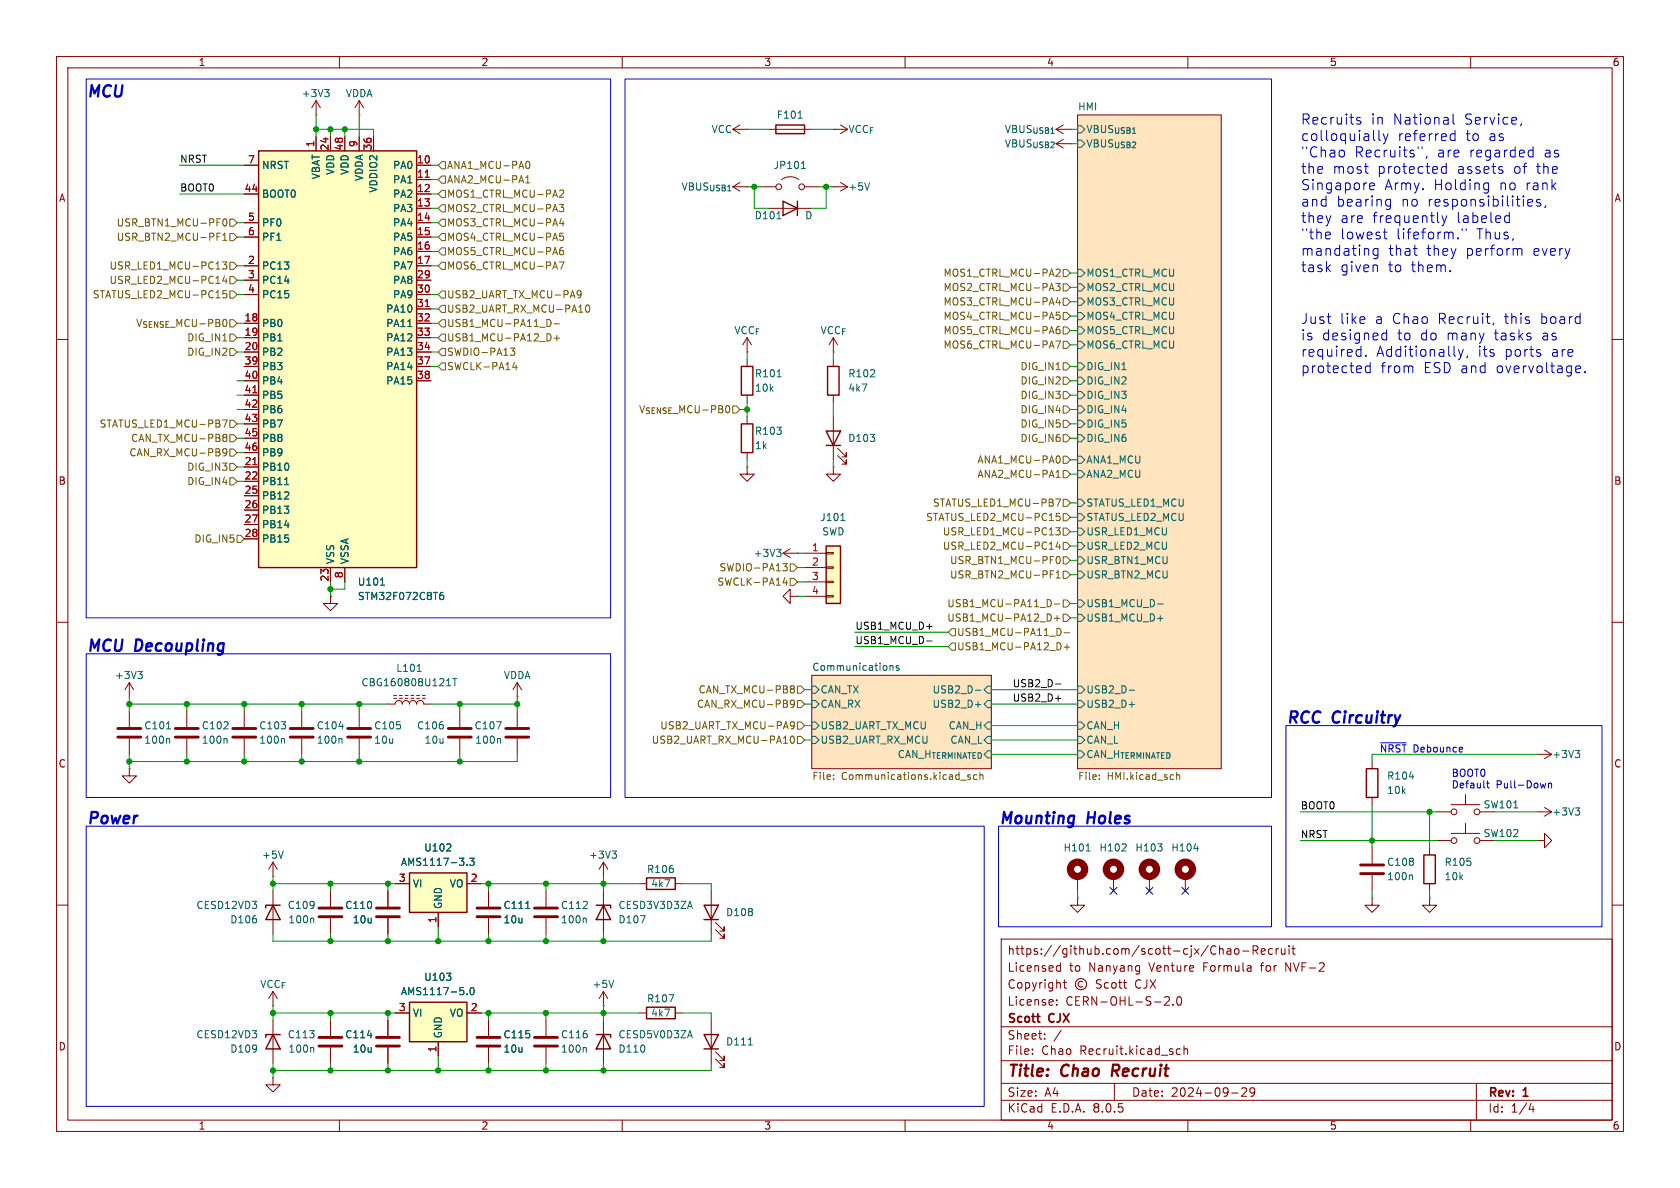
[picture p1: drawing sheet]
<svg xmlns="http://www.w3.org/2000/svg" width="297mm" height="210mm" viewBox="0 0 297 210" stroke-linecap="round" stroke-linejoin="round" font-family="sans-serif">
<g fill="none" stroke="#840000" stroke-width=".18">
<path d="M10 10h277v190h-277zM12 12h273v186h-273zM60 10v2M110 10v2M160 10v2M210 10v2M260 10v2M190.5 20.3h25.4v115.6h-25.4zM10 60h2M285 60h2M10 110h2M143.5 119.4h31.8v16.5h-31.8z"/>
<path d="M285 110h2M22.9 125.7v2.8M22.9 130.6v2.8M10 160h2M285 160h2M48.3 177.8h.1M48.3 175.3l-.8 1.2M48.3 175.3v2.5M48.3 175.3l.7 1.2M177 166h108v32h-108zM186.8 177.6v.1M186.8 176.8v.1"/>
<path d="M186.9 171.6h.6M186.9 170.8h.6M187.5 170.2v1.5M188 173.7h.5M188.2 173.2v1.3l.3 .2M191.4 173.6a.52 .52 0 0 0-.8 .4 .52 .52 0 0 0 .8 .4M194.7 173.3l-.6-.1-.3 .3 .2 .3 .6 .3v.5l-.2 .1-.6-.1M196 173.8l-.5-.1-.3 .3v.4l.2 .2h.6M196.6 173.8l.2-.1 .4 .1 .1 .6-.1 .2-.4 .1-.2-.1zM197.7 173.7h.6M198 173.2v1.3l.3 .2M198.6 173.7h.6"/>
<path d="M198.8 173.2v1.3l.4 .2M205.9 176.3l.6-.1 .2 .1v.3l-.9 1.1h.9M207.4 177.6v.1M208.2 176.3l.2-.1a.81 .81 0 0 1 .6 .6 .81 .81 0 0 1-.3 .8l-.2 .1a.81 .81 0 0 1-.3-1.4zM217 167.8h.5l.1 .9M217.6 168.1h-.5a.29 .29 0 0 0-.2 .3 .29 .29 0 0 0 .2 .3l.5-.1M218.3 167.8l.2-.1 .5 .1v.6l-.1 .2-.4 .1-.2-.1zM219.7 168.1h1.1M221.5 168l.7-.1 .2-.2-.1-.4-.2-.1h-.6v1.5M221.9 168l.5 .7M223 168.2l.7-.1-.1-.3-.4-.1-.2 .2v.7h.6M225 167.8l-.5-.1-.3 .3v.4l.2 .2h.6"/>
<path d="M225.6 167.7v1M226 167.7l-.3 .1-.1 .2M226.5 167.7l.1 .9 .4 .1 .2-.1M227.2 167.7v1M227.9 167.2v.1M227.9 167.7v1M228.4 167.7h.6M228.6 167.2v1.3l.4 .2M60 198v2M110 198v2M160 198v2M177 194.5h108"/>
<path d="M177 191.5h108M177 187.5h108M177 181.5h108M182.5 186.3v.1M182.5 185.5v.1M184.7 183.6v.1M184.7 182.8v.1M187.6 182.1l-1.3 2M197 191.5v3M208 186.3l.2 .1 .5-.1M208.7 185.5l-.5-.1-.2 .1M209.3 185.5l.2-.1 .4 .1 .1 .9"/>
<path d="M209.3 184.9v1.5M210 198v2M217.7 193.2h1.2M219.5 192.4l.6-.1 .2 .1 .1 .3-.9 1.1h.9M221.8 192.9l-.3 .3h-.3l-.2-.3 .1-.5 .4-.1 .2 .1a.99 .99 0 0 1-.3 1.4h-.3M260 198v2M261 191.5v6.5M270.7 195l-.4 1.1h.9M271 195.6v1"/>
<circle cx="191.1" cy="174" r="1"/>
</g>
<path d="M196.8 188.2l-.3 2" fill="none" stroke="#840000" stroke-width=".4"/>
<g fill="#ffe5bf" stroke="#ffe5bf" stroke-width=".18">
<path d="M143.5 119.4h31.8v16.5h-31.8z"/>
<path d="M190.5 20.3h25.4v115.6h-25.4z"/>
</g>
<g fill="none" stroke="#006464" stroke-width=".18">
<path d="M190.5 24.8h.6l.7 .6-.7 .6h-.6zM190.5 22.2h.6l.7 .7-.7 .6h-.6zM190.5 57.8h.6l.7 .6-.7 .7h-.6zM190.5 52.7h.6l.7 .6-.7 .7h-.6zM190.5 55.2h.6l.7 .7-.7 .6h-.6zM190.5 47.6h.6l.7 .7-.7 .6h-.6zM190.5 50.2h.6l.7 .6-.7 .6h-.6zM190.5 69.2h.6l.7 .7-.7 .6h-.6zM190.5 74.3h.6l.7 .6-.7 .7h-.6zM190.5 66.7h.6l.7 .6-.7 .6h-.6zM190.5 64.1h.6l.7 .7-.7 .6h-.6zM190.5 71.8h.6l.7 .6-.7 .6h-.6z"/>
<path d="M190.5 60.3h.6l.7 .7-.7 .6h-.6zM190.5 76.8h.6l.7 .7-.7 .6h-.6zM190.5 95.9h.6l.7 .6-.7 .7h-.6zM190.5 93.3h.6l.7 .7-.7 .6h-.6zM190.5 88.3h.6l.7 .6-.7 .6h-.6zM190.5 90.8h.6l.7 .6-.7 .7h-.6zM190.5 80.6h.6l.7 .7-.7 .6h-.6zM190.5 83.2h.6l.7 .6-.7 .7h-.6zM190.5 98.4h.6l.7 .7-.7 .6h-.6zM157.3 117.7v.8M157.3 117.8l.2-.1h.3l.1 .8M158.9 117.7h-.3l-.2 .1 .1 .2 .4 .1v.3h-.5"/>
<path d="M190.5 101h.6l.7 .6-.7 .6h-.6zM190.5 106h.6l.7 .7-.7 .6h-.6zM190.5 108.6h.6l.7 .6-.7 .7h-.6zM204.6 106.8h1M204.6 109.3h1M29.4 128.8h.8M29.8 130.5l.2 .2v.7M143.5 121.3h.6l.7 .6-.7 .7h-.6zM143.5 123.8h.6l.7 .7-.7 .6h-.6zM143.5 127.6h.6l.7 .7-.7 .6h-.6zM143.5 130.2h.6l.7 .6-.7 .6h-.6zM172.4 122h1"/>
<path d="M172.4 124.6h1M174.6 127.6h.7v1.3h-.7l-.6-.6zM174.6 130.2h.7v1.2h-.7l-.6-.6zM174.6 121.3h.7v1.3h-.7l-.6-.7zM174.6 123.8h.7v1.3h-.7l-.6-.6zM190.5 123.8h.6l.7 .7-.7 .6h-.6zM190.5 121.3h.6l.7 .6-.7 .7h-.6zM190.5 127.6h.6l.7 .7-.7 .6h-.6zM190.5 130.2h.6l.7 .6-.7 .6h-.6zM190.5 132.7h.6l.7 .7-.7 .6h-.6zM199.6 122h1M199.6 124.6h1"/>
</g>
<path d="M147.4 137.7v.1M147.4 137v.1M169.9 137.9h.9M171.6 137h-.4l-.1 .1v.2l.5 .1v.3h-.5M172.7 137h-.4l-.2 .2 .1 .5h.5M173.2 137.1l.2-.1h.3l.1 .8M173.2 136.5v1.3M194.3 137.7v.1M194.3 137v.1M208 137.1l.2-.1h.3l.1 .8M208 136.5v1.3" fill="none" stroke="#725600" stroke-width=".18"/>
<path d="M20.8 130.3h4.1M20.8 128.8h4.1" fill="none" stroke="#840000" stroke-width=".51"/>
<path d="M45.7 26.7h28v73.6h-28z" fill="#ffffc2"/>
<path d="M45.7 26.7h28v73.6h-28zM114.3 155.2h5.1v2h-5.1zM48.3 160l1.2 2.6h-2.5zM49.5 160h-2.5v.5M48.3 182.9l1.2 2.5h-2.5zM49.5 182.9h-2.5v.5" fill="none" stroke="#840000" stroke-width=".25"/>
<g fill="none" stroke="#840000" stroke-width=".18">
<path d="M63.5 17.8v2.5M63.5 17.8l-.8 1.3M63.5 17.8l.8 1.3M43.2 29.2h2.5M43.2 34.3h2.5M43.2 39.4h2.5M55.9 24.1v2.6M58.4 24.1v2.6M61 24.1v2.6M63.5 20.3h.1M63.5 24.1v2.6M66 24.1v2.6"/>
<path d="M73.7 29.2h2.5M73.7 31.8h2.5M73.7 34.3h2.5M73.7 36.8h2.5M73.7 39.4h2.5M43.2 41.9h2.5M43.2 47h2.5M43.2 57.2h2.5M43.2 59.7h2.5M43.2 49.5h2.5M43.2 52.1h2.5M73.7 41.9h2.5"/>
<path d="M73.7 44.5h2.5M73.7 47h2.5M73.7 57.2h2.5M73.7 59.7h2.5M73.7 49.5h2.5M73.7 52.1h2.5M73.7 54.6h2.5M43.2 62.2h2.5M43.2 64.8h2.5M43.2 67.3h2.5M43.2 69.9h2.5M43.2 72.4h2.5"/>
<path d="M43.2 74.9h2.5M43.2 77.5h2.5M73.7 62.2h2.5M73.7 64.8h2.5M73.7 67.3h2.5M43.2 82.6h2.5M43.2 85.1h2.5M43.2 87.6h2.5M43.2 90.2h2.5M43.2 92.7h2.5M43.2 95.3h2.5M43.2 80h2.5"/>
<path d="M147.3 82.6v1.2h1.3l-1.3 1.3-1.3-1.3h1.3M147.3 82.6h.1M58.4 100.3v2.6M61 100.3v2.6M22.9 135.9v1.3h-1.3l1.3 1.2 1.2-1.2h-1.2M22.9 135.9h.1M22.9 120.7l-.8 1.2M22.9 120.7v2.5M22.9 120.7l.7 1.2M43.2 125.7v2.8M43.2 130.6v2.8M63.5 125.7v2.8"/>
<path d="M63.5 130.6v2.8M68.6 124.5h1.2a.64 .64 0 0 1 .7-.7 .64 .64 0 0 1 .6 .7 .64 .64 0 0 1 .7-.7 .64 .64 0 0 1 .6 .7 .64 .64 0 0 1 .6-.7 .64 .64 0 0 1 .7 .7 .64 .64 0 0 1 .6-.7 .64 .64 0 0 1 .6 .7h1.3M69.6 123.4h.5M69.6 122.9h.5M70.6 123.4h.5M70.6 122.9h.5M71.6 123.4h.5M71.6 122.9h.5M72.6 123.4h.6M72.6 122.9h.6M73.7 123.4h.5M73.7 122.9h.5"/>
<path d="M74.7 123.4h.5M74.7 122.9h.5M81.3 125.7v2.8M81.3 130.6v2.8M91.4 123.2h.1M91.4 120.7l-.7 1.2M91.4 120.7v2.5M91.4 125.7v2.8M91.4 130.6v2.8M91.4 120.7l.8 1.2M48.3 154.9h.1M48.3 152.4l-.8 1.3"/>
<path d="M48.3 152.4v2.5M48.3 157.5v7.6M48.3 152.4l.7 1.3M58.4 157.5v2.8M68.6 157.5v2.8M113 156.2h1.3M119.4 156.2h1.2M196.8 154.9v2.6M271.8 143.5h2.5M273 142.7l1.3 .8M274.3 143.5l-1.3 .8M58.4 162.3v2.8"/>
<path d="M68.6 162.3v2.8M48.3 180.3v7.7"/>
</g>
<path d="M75.2 31.3h.7M75.2 54.2h.7M44.7 69.4h.7M44.7 82.1h.7" fill="none" stroke="#a90000" stroke-width=".18"/>
<g fill="none" stroke="#006464" stroke-width=".18">
<path d="M72.1 57.7h.7M50.3 85.7h.7M24.4 118.7h.8l-.5 .5M24.9 119.2l.3 .2v.3l-.3 .3M67.3 103.4h.7M73.8 118.7h.7M77.7 105.4l.3-.2 .3 .1 .1 .1v.3l-.2 .3-.4-.1-.1-.2M78.3 104.7l-.3 .1-.3 .5M80 120h.8M80.4 120v1.2M50.1 130.5l.2 .2v.7M79 121.2h.7"/>
<path d="M87.8 127.6h.8l-.5 1.2M88.3 130.5l.2 .2v.7M50.1 150.4l-.4 1.3M198.3 150.4h.8M199 149.3v.4M278.5 142.8h.8l-.5 .5M279 143.3l.3 .2v.3l-.3 .3M55.3 162.3l.2 .2v.6"/>
</g>
<circle cx="196.8" cy="153.7" r="1.27" fill="none" stroke="#840000" stroke-width="1.3"/>
<path d="M41.1 130.3h4.1M41.1 128.8h4.1M61.5 130.3h4M61.5 128.8h4M79.2 130.3h4.1M79.2 128.8h4.1M89.4 130.3h4.1M89.4 128.8h4.1M56.4 162.1h4.1M56.4 160.5h4.1M66.5 162.1h4.1M66.5 160.5h4.1" fill="none" stroke="#840000" stroke-width=".51"/>
<path d="M72.4 177.2h10.1v7h-10.1z" fill="#ffffc2"/>
<path d="M72.4 177.2h10.1v7h-10.1z" fill="none" stroke="#840000" stroke-width=".25"/>
<path d="M69.8 179.1h2.6M82.5 179.1h2.6M58.4 180.3v2.8M58.4 185.2v2.8M77.5 184.2v2.5" fill="none" stroke="#840000" stroke-width=".18"/>
<path d="M78.9 172h.8l-.4 .5M79.6 172.6v.6M82.5 175.7v.1M83.3 174.6h.1a.68 .68 0 0 1 .4 .6 .68 .68 0 0 1-.4 .6 .84 .84 0 0 1-.1-1.2zM55.3 185.2l.2 .1v.7" fill="none" stroke="#006464" stroke-width=".18"/>
<path d="M56.4 184.9h4.1M56.4 183.4h4.1" fill="none" stroke="#840000" stroke-width=".51"/>
<path d="M72.4 154.3h10.1v7h-10.1z" fill="#ffffc2"/>
<path d="M72.4 154.3h10.1v7h-10.1z" fill="none" stroke="#840000" stroke-width=".25"/>
<g fill="none" stroke="#840000" stroke-width=".18">
<path d="M55.9 17.8l-.8 1.3M55.9 17.8v2.5M55.9 17.8l.7 1.3M55.9 20.3h.1M132.1 82.6v1.2h1.2l-1.2 1.3-1.3-1.3h1.3M132.1 82.6h.1M69.8 156.2h2.6M82.5 156.2h2.6M77.5 161.3v2.5M48.3 190.5v1.3h-1.3l1.3 1.2 1.2-1.2h-1.2M48.3 190.5h.1M68.6 180.3v2.8"/>
<path d="M68.6 185.2v2.8"/>
</g>
<path d="M57.4 15.8h.8l-.4 .5M57.9 16.3l.3 .2v.3l-.3 .3M78.9 150.4h.8M79.6 149.3v.4M82.5 152.9v.1M83 151.7h.8l-.4 .5 .4 .1v.6l-.2 .1-.6-.1M65 183h.7" fill="none" stroke="#006464" stroke-width=".18"/>
<path d="M66.5 184.9h4.1M66.5 183.4h4.1" fill="none" stroke="#840000" stroke-width=".51"/>
<path d="M146 96.5h2.6v10.2h-2.6z" fill="#ffffc2"/>
<g fill="none" stroke="#840000" stroke-width=".18">
<path d="M43.2 29.2h2.5M43.2 34.3h2.5M43.2 39.4h2.5M55.9 24.1v2.6M58.4 24.1v2.6M61 24.1v2.6M63.5 24.1v2.6M66 24.1v2.6M73.7 36.8h2.5M73.7 29.2h2.5M73.7 31.8h2.5M73.7 34.3h2.5"/>
<path d="M73.7 39.4h2.5M129.5 22.9l1.3 .7M129.5 22.9h2.6M130.8 22.1l-1.3 .8M132.1 22.9h.1M134.6 33h2.6M135.9 36.8h7.6M135.9 22.9h7.6M138.2 31.8a2.54 2.54 0 0 1 3 0M142.2 33h2.6M147.3 33h.1M147.3 22.9h.1"/>
<path d="M147.3 33h2.6M147.3 22.9h2.6M148.6 32.3l1.3 .7M148.6 22.1l1.3 .8M149.9 33l-1.3 .8M149.9 22.9l-1.3 .7M43.2 41.9h2.5M43.2 47h2.5M43.2 57.2h2.5M43.2 59.7h2.5M43.2 49.5h2.5M43.2 52.1h2.5"/>
<path d="M73.7 41.9h2.5M73.7 44.5h2.5M73.7 47h2.5M73.7 57.2h2.5M73.7 59.7h2.5M73.7 49.5h2.5M73.7 52.1h2.5M73.7 54.6h2.5M132.1 59.7l.7 1.3M132.1 59.7v2.5M132.1 59.7l-.8 1.3M147.3 59.7v2.5"/>
<path d="M147.3 59.7l.8 1.3M147.3 59.7l-.7 1.3M43.2 62.2h2.5M43.2 64.8h2.5M43.2 67.3h2.5M43.2 69.9h2.5M43.2 72.4h2.5M43.2 74.9h2.5M43.2 77.5h2.5M73.7 62.2h2.5M73.7 64.8h2.5M73.7 67.3h2.5"/>
<path d="M132.1 62.2h.1M132.1 63.5v1.3M132.1 69.9v1.2M132.1 73.7v1.2M147.3 62.2h.1M147.3 63.5v1.3M147.3 69.9v1.2M147.3 73.7v7.6M148.1 79.2l1.5 1.6v-.8v.8h-.8M43.2 82.6h2.5M43.2 85.1h2.5M43.2 87.6h2.5"/>
<path d="M43.2 90.2h2.5M43.2 92.7h2.5M43.2 95.3h2.5M43.2 80h2.5M132.1 80v1.3M138.4 97.8h2.6M138.4 97.8l1.3 .8M139.7 97l-1.3 .8M141 97.8h.1M142.2 97.8h3.8M146 97.7h1.3v.2h-1.3zM148.1 80.5l1.5 1.5v-.7v.7h-.8"/>
<path d="M58.4 105.4v1.3h1.3l-1.3 1.3-1.3-1.3h1.3M58.4 105.4h.1M58.4 100.3v2.6M61 100.3v2.6M139.7 105.4v-1.3l-1.3 1.3 1.3 1.3v-1.3h1.3M141 105.4h.1M142.2 100.3h3.8M142.2 102.9h3.8M142.2 105.4h3.8M146 105.3h1.3v.2h-1.3zM146 102.7h1.3v.3h-1.3zM146 100.2h1.3v.3h-1.3z"/>
<path d="M33 125.7v2.8M33 130.6v2.8M53.3 125.7v2.8M53.3 130.6v2.8M242.6 134.6v1.3M271.8 133.4h2.5M273 132.6l1.3 .8M274.3 133.4l-1.3 .7M68.6 157.5v2.8M69.8 156.2h2.6M82.5 156.2h2.6M86.4 157.5v2.8"/>
<path d="M96.5 157.5v2.8M106.7 152.4v2.5M106.7 157.5v7.6M106.7 152.4l-.8 1.3M106.7 152.4l.7 1.3M125.7 157.5v7.6M190.5 158.8v1.2h1.3l-1.3 1.3-1.3-1.3h1.3M190.5 158.8h.1M190.5 154.9v2.6M203.2 154.9v2.6M209.5 154.9v2.6M242.6 158.8v1.2h1.2l-1.2 1.3-1.3-1.3h1.3"/>
<path d="M242.6 158.8h.1M242.6 141v1.2M242.6 149.9v2.8M242.6 154.7v2.8M252.7 158.8v1.2h1.3l-1.3 1.3-1.2-1.3h1.2M252.7 158.8h.1M252.7 149.9v1.2M252.7 156.2v1.3M254 148.6h2.5M254 143.5h2.5M256.5 147.3h5.1M256.5 142.2h5.1"/>
<path d="M259.1 140.5v1.7M259.1 145.5v1.8M261.6 148.6h2.6M261.6 143.5h2.6M271.8 148.6h1.2v-1.3l1.3 1.3-1.3 1.3v-1.3M271.8 148.6h.1M68.6 162.3v2.8M69.8 179.1h2.6M77.5 161.3v2.5M82.5 179.1h2.6M86.4 162.3v2.8M96.5 162.3v2.8"/>
<path d="M106.7 177.8h.1M106.7 175.3v2.5M106.7 175.3l-.8 1.2M106.7 175.3l.7 1.2M113 179.1h1.3M119.4 179.1h1.2M126.5 164.3l1.5 1.6v-.8v.8h-.7M126.5 163.1l1.5 1.5v-.8v.8h-.7M68.6 180.3v2.8M68.6 185.2v2.8M77.5 184.2v2.5M86.4 180.3v2.8"/>
<path d="M86.4 185.2v2.8M96.5 180.3v2.8M96.5 185.2v2.8M106.7 180.3v7.7M125.7 180.3v7.7M126.5 187.2l1.5 1.5v-.7v.7h-.7M126.5 185.9l1.5 1.6v-.8v.8h-.7"/>
<circle cx="137.7" cy="33" r=".51"/>
<circle cx="141.7" cy="33" r=".51"/>
<circle cx="257" cy="143.5" r=".51"/>
<circle cx="257" cy="148.6" r=".51"/>
<circle cx="261.1" cy="143.5" r=".51"/>
<circle cx="261.1" cy="148.6" r=".51"/>
</g>
<g fill="none" stroke="#840000" stroke-width=".25">
<path d="M137.2 22.1h5v1.5h-5zM138.4 35.6l2.6 1.2-2.6 1.3zM141 35.6v2.5M131.1 64.8h2v5.1h-2zM131.1 74.9h2v5.1h-2zM146 76.2h2.6l-1.3 2.5zM146 78.7h2.6M146.3 64.8h2v5.1h-2zM146 96.5h2.6v10.2h-2.6zM241.6 135.9h2v5.1h-2zM251.7 151.1h2v5.1h-2zM105.4 160h2.5v.5"/>
<path d="M106.7 160l1.2 2.6h-2.5zM114.3 178.1h5.1v2h-5.1zM124.5 160h2.5l-1.3 2.6zM124.5 162.6h2.5M105.4 182.9h2.5v.5M106.7 182.9l1.2 2.5h-2.5zM124.5 182.9h2.5l-1.3 2.5zM124.5 185.4h2.5"/>
</g>
<g fill="none" stroke="#006464" stroke-width=".18">
<path d="M137.4 38.7h.7M141.1 20.9h.7M141.7 29.8h.7M141.9 28.7l.1-.2v1.3M153.7 32.3l-.4 1.3M72.1 57.7h.7M137.4 66.6h.7M50.3 85.7h.7M137.3 97.1h.8l-.4 .5M137.8 97.6l.3 .2v.3l-.3 .3M148.7 92h.7M67.3 103.4h.7"/>
<path d="M77.7 105.4l.3-.2 .3 .1 .1 .1v.3l-.2 .3-.4-.1-.1-.2M78.3 104.7l-.3 .1-.3 .5M40 130.5l.1 .2v.7M59.9 128.4h.8M60.3 130.5l.2 .2v.7M249.2 137.3h.7M278.5 132.7h.8l-.5 .4M279 133.1l.3 .3v.3l-.3 .2M78.9 150.4h.8M79.6 149.3v.4M82.5 152.9v.1M83 151.7h.8l-.4 .5 .4 .1v.6l-.2 .1-.6-.1"/>
<path d="M108.2 150.4h.8l-.4 .5M108.7 150.9l.3 .3v.3l-.3 .2M192 150.4h.7M204.7 149.2h.7l-.4 .5M205.4 149.8v.5M211.1 150h.7M249.5 154.7l.2 .2v.6M267.6 142.8h.7M78.9 172h.8l-.4 .5M79.6 172.6v.6M82.5 175.7v.1M83.3 174.6h.1a.68 .68 0 0 1 .4 .6 .68 .68 0 0 1-.4 .6 .84 .84 0 0 1-.1-1.2z"/>
<path d="M92.9 160.6h.8M103.5 162.3l.1 .2v.6M108.5 173.3l-.4 1.3M113.2 161.9h.8l-.5 1.2M118.3 175.8h.8l-.5 1.3M65 183h.7M103.5 185.2l.1 .1v.7M132.3 184.7h.7"/>
</g>
<g fill="none" stroke="#840000" stroke-width=".51">
<path d="M31 130.3h4.1M31 128.8h4.1M51.3 130.3h4.1M51.3 128.8h4.1M240.5 154.4h4.1M240.5 152.9h4.1M84.3 162.1h4.1M84.3 160.5h4.1M94.5 162.1h4.1M94.5 160.5h4.1M84.3 184.9h4.1M84.3 183.4h4.1"/>
<path d="M94.5 184.9h4.1M94.5 183.4h4.1"/>
</g>
<g fill="none" stroke="#840000" stroke-width="1.3">
<circle cx="190.5" cy="153.7" r="1.27"/>
<circle cx="203.2" cy="153.7" r="1.27"/>
<circle cx="209.5" cy="153.7" r="1.27"/>
</g>
<g fill="none" stroke="#725600" stroke-width=".18">
<path d="M39.5 38.8l.2-.1a.68 .68 0 0 1 .4 .6 .68 .68 0 0 1-.4 .6l-.2-.1-.1-.3zM40.6 38.7h.7l.6 .7-.6 .6h-.7zM77.5 29.2l.6-.6h.6v1.2h-.6zM77.5 39.4l.6-.7h.6v1.3h-.6zM77.5 36.8l.6-.6h.6v1.3h-.6zM78.1 31.1h.6v1.3h-.6l-.6-.6zM78.1 33.7h.6v1.2h-.6l-.6-.6zM92.9 32.3h.8M92.9 31.4l.4-.3v1.2M93 28.8l.2-.3a.68 .68 0 0 1 .5 .7 .68 .68 0 0 1-.5 .6l-.2-.3M98.9 36.1h.8l-.5 .5 .4 .1v.6l-.2 .1-.5-.1M99 33.7l.4-.1 .3 .4-.8 .9h.8"/>
<path d="M99.2 38.6l-.3 .9h.8M99.5 39.1v.8M38.4 41.2h.6M39.3 46.3h.8l-.4 .5 .3 .1v.5l-.1 .2-.6-.2M39.4 42.5h.7M39.4 41.6l.3-.4v1.3M39.7 48.8l-.3 .9h.8M40 49.3v.8M40 51.4h-.6v.6l.2-.1h.4l.1 .2-.1 .4-.1 .1-.5-.1M40.6 48.9h.7l.6 .6-.6 .7h-.7zM40.6 59.1h.7l.6 .6-.6 .6h-.7zM40.6 41.3h.7l.6 .6-.6 .6h-.7z"/>
<path d="M40.6 46.4h.7l.6 .6-.6 .6h-.7zM40.6 51.4h.7l.6 .7-.6 .6h-.7zM77.5 47l.6-.6h.6v1.2h-.6zM77.5 44.5l.6-.7h.6v1.3h-.6zM77.5 59.7l.6-.6h.6v1.2h-.6zM77.5 41.9l.6-.6h.6v1.2h-.6zM78.1 51.4h.6v1.3h-.6l-.6-.6zM78.1 56.5h.6v1.3h-.6l-.6-.6zM78.1 54h.6v1.2h-.6l-.6-.6zM96.7 56.5a.64 .64 0 0 1 .7 .6 .64 .64 0 0 1-.7 .6M97.3 59.2l.1 .3-.1 .6M98 57.2h.9"/>
<path d="M98 59.8h.9M98.4 59.3v1M98.9 46.3h.8l-.5 1.3M99 41.2h.6M99 41.8l.4-.1 .3 .2-.2 .5h-.5M99 44.4l.4-.2 .3 .3-.2 .5h-.3l-.2-.1M99.5 43.8h-.3l-.2 .3M102.1 51.5l.2-.1 .4 .1a.84 .84 0 0 1-.3 1.1h-.3M102.7 51.9l-.2 .3-.4-.2M103.6 54l.2-.1a.68 .68 0 0 1 .5 .7 .68 .68 0 0 1-.5 .6l-.2-.1-.1-.4zM186.6 50.1h.8l-.4 .5 .4 .1v.6l-.2 .1-.5-.1M186.8 47.6h.4l.2 .3-.8 .9h.8"/>
<path d="M186.8 55.7h.4l.2 .2-.1 .5h-.5M186.8 58.3l.4-.1 .2 .3-.1 .4-.4 .1-.1-.1M186.8 55.2h.6M187 52.6l-.3 .9h.8M187.3 57.7l-.4 .1-.1 .2M187.3 53.1v.8M188 57.8h.6l.6 .6-.6 .7h-.6zM188 52.7h.6l.6 .6-.6 .7h-.6zM188 55.2h.6l.6 .7-.6 .6h-.6zM188 47.6h.6l.6 .7-.6 .6h-.6zM188 50.2h.6l.6 .6-.6 .6h-.6zM39.3 74.2h.9l-.6 1.3"/>
<path d="M39.4 79.6l.2-.3 .4 .1a.84 .84 0 0 1-.3 1.2h-.2M39.4 79.9l.2 .2 .4-.1 .1-.1M39.5 76.8h.4l.1 .1 .1 .2-.2 .2M39.5 77.3h.1M39.6 77.3h.3M39.6 77.3l-.1 .1M39.9 77.3l.2 .3-.1 .3-.1 .1h-.4M40.6 79.4h.7l.6 .6-.6 .6h-.7zM40.6 74.3h.7l.6 .6-.6 .7h-.7zM40.6 61.6h.7l.6 .6-.6 .7h-.7zM40.6 76.8h.7l.6 .7-.6 .6h-.7zM77.5 64.8l.6-.7h.6v1.3h-.6z"/>
<path d="M78.1 61.6h.6v1.3h-.6l-.6-.7zM90.2 61.5h.8l-.4 .5 .3 .1v.6l-.1 .1-.5-.1M90.9 64l-.3 .9h.8M91.2 64.5v.8M186.6 60.3h.9l-.6 1.2M188 60.3h.6l.6 .7-.6 .6h-.6zM188 64.1h.6l.6 .7-.6 .6h-.6zM188 69.2h.6l.6 .7-.6 .6h-.6zM188 66.7h.6l.6 .6-.6 .6h-.6zM188 71.8h.6l.6 .6-.6 .6h-.6zM188 74.3h.6l.6 .6-.6 .7h-.6zM188 76.8h.6l.6 .7-.6 .6h-.6z"/>
<path d="M40.6 81.9h.7l.6 .7-.6 .6h-.7zM40.6 84.5h.7l.6 .6-.6 .6h-.7zM41.9 94.6h.6l.7 .7-.7 .6h-.6zM138.4 99.6h.8l-.5 .5 .4 .1v.6l-.2 .1-.5-.1M139.7 99.7h.6l.7 .6-.7 .7h-.6zM186.6 93.3h.8l-.4 .5 .4 .1v.5l-.2 .2-.6-.2M186.6 88.2h.9l-.6 1.3M186.7 83.5l.4-.4v1.3M186.7 84.4h.7M186.8 80.8l.2-.2a.68 .68 0 0 1 .4 .6 .68 .68 0 0 1-.4 .7l-.2-.3M186.9 98.4h.1a.68 .68 0 0 1 .4 .6 .68 .68 0 0 1-.4 .6 .84 .84 0 0 1-.1-1.2zM187 95.8l-.3 .9h.8"/>
<path d="M187.3 96.3v.8M187.4 90.7h-.6l-.1 .7 .2-.2 .4 .1 .1 .2v.4l-.2 .1-.5-.1M188 98.4h.6l.6 .7-.6 .6h-.6zM188 95.9h.6l.6 .6-.6 .7h-.6zM188 83.2h.6l.6 .6-.6 .7h-.6zM188 88.3h.6l.6 .6-.6 .6h-.6zM188 80.6h.6l.6 .7-.6 .6h-.6zM188 93.3h.6l.6 .7-.6 .6h-.6zM188 90.8h.6l.6 .6-.6 .7h-.6zM138.7 102.1l-.3 .9h.8M139 102.6v.8M139.7 102.2h.6l.7 .7-.7 .6h-.6z"/>
<path d="M168.3 111.1h.6v1.3h-.6l-.7-.6zM168.3 113.7h.6v1.2h-.6l-.7-.6zM185.1 106a.64 .64 0 0 1 .8 .6 .64 .64 0 0 1-.8 .7M185.7 100.9h.6M185.7 108.7l.2 .4-.2 .5M186.4 109.3h1M186.4 106.8h1M186.7 102.2h.7M186.7 101.3l.4-.4v1.3M186.9 111.1a.64 .64 0 0 1 .7 .6 .64 .64 0 0 1-.7 .6M186.9 108.8v1M187.5 113.8l.1 .4-.1 .5"/>
<path d="M188 108.6h.6l.6 .6-.6 .7h-.6zM188 101h.6l.6 .6-.6 .6h-.6zM188 106h.6l.6 .7-.6 .6h-.6zM188.1 111.9h1M188.1 114.4h1M188.6 113.9v1M139.7 124l.3-.2 .4 .1a.84 .84 0 0 1-.3 1.1h-.3M139.7 124.3l.3 .3 .3-.1 .1-.2M139.8 127.7l.2-.1 .4 .1a.84 .84 0 0 1-.3 1.1h-.3M139.8 121.7l.2 .1M139.8 121.3l.4-.1 .2 .2v.1l-.2 .3M139.8 130.2l.2-.1a.68 .68 0 0 1 .5 .7 .68 .68 0 0 1-.5 .6l-.2-.1-.1-.4z"/>
<path d="M140 121.8h.2M140 121.8h-.2M140.2 121.8l.2 .2v.4l-.2 .1-.4-.1M140.4 128.1l-.2 .3-.4-.2M141 121.3h.6l.6 .6-.6 .7h-.6zM141 123.8h.6l.6 .7-.6 .6h-.6zM141 130.2h.6l.6 .6-.6 .6h-.6zM141 127.6h.6l.6 .7-.6 .6h-.6z"/>
</g>
<path d="M163.8 110.8h1M163.8 113.3h1M186.6 120.9h1M186.6 123.5h1" fill="none" stroke="#0f0f0f" stroke-width=".18"/>
<g fill="none" stroke="#0000c2" stroke-width=".18">
<path d="M15.2 14h92.7v95.2h-92.7zM110.5 14h114.3v127h-114.3zM237.5 26.6l.2 .3v.5l-.2 .3M239.8 21.1l.1 .2 .6 .1 .1 .2-.3 .3h-.5M240.5 20.8l-.4-.1-.3 .3M241.2 29.4h.7M241.7 30.6h.2M242.1 32.9l.9-.1-.1-.4-.5-.1-.3 .3 .1 .9h.7M242.9 24.8h.2M243.8 23v1.6l.2 .2M244.5 23.6l.5 1.2M245 24.8l-.2 .5-.3 .1"/>
<path d="M245.4 23.6l-.4 1.2M245.8 35.2v1.5l-.3 .3M245.8 36.4h-.5M251.4 25.9v.4M252.3 27.7l-.2 .3M254.9 38.1l.4 1.2M255.3 39.3l-.1 .5-.3 .1M255.7 29.5l-.5-.1-.4 .4v.5l.2 .3h.7M255.7 28.8v1.8M255.8 38.1l-.5 1.2M256.5 24.7l.2 .1h.5M256.9 20.1v1.6l.2 .2"/>
<path d="M257.2 23v1.8M257.2 23.7l-.5-.1-.2 .2M262.6 32.3l.5 .1M263.1 33.5h-.5M263.1 32.3v1.5l-.3 .3M265.6 30.1v.5M266.7 38.1l.1 .1M266.8 37.5v1.8M266.8 39.2l-.5 .1M269 21.9l-.2 .3M270.2 36.4h.7M270.2 35.3l.5-.1 .2 .1v.4l-.8 .1"/>
<path d="M270.5 26.5l.5 .1M271 25.9v1.8M271 27.7h-.5M272.3 35.3l-.4-.1-.3 .3 .1 .3 .6 .1v.5h-.7M273.3 36.4l-.2 .3M235.1 42.1l-.2 .1M235.1 41.1l.1 .4-.9 .1M242.8 45.6l.2 .1M243.6 43.9v1.5l-.3 .3M243.6 44l-.5-.1-.4 .4v.5l.2 .2h.7M244.5 59h.6M244.8 42l.1 .1 .3 .1"/>
<path d="M245.1 58.3v1.8M249.9 43.9h.6M250.4 45.1h.1M257.7 42.1v.1M258.5 40.4v.4M259.2 40.4v.4M264.1 57.1l-.2 .3M268.5 43.9l.5 .1 .1 .2v.9M240.4 61.8l.2 .1M240.6 61.2v1.8M240.6 62.9l-.5 .1M241.5 62.8v.2"/>
<path d="M242.2 64.1v1.8M242.2 64.8l-.5-.1-.3 .3v.5l.1 .3h.7M244.5 60h.6M249.7 64.8l.1 1.1M257.8 61.8l.5 1.2M258.3 63l-.3 .5M258.7 61.8l-.4 1.2M259.5 62.9l-.2 .3M278.8 64.7l.5 .1 .1 .3-.8 .2M279.3 65.8l-.5 .1M280.2 65.7v.2M15.2 115.6h92.7v25.4h-92.7z"/>
<path d="M227.3 128.3h55.9v35.5h-55.9zM244.1 131.3h4.5M258.4 132.1l.2 .3-.6 .1M258.5 132.9h-.1M262.8 138.4h.5M263 138v1.1l.3 .2M273.3 138.4l-.3 .9M273.8 138.6l.1-.2 .3 .1 .1 .8M273.8 138.4v.9M15.2 146.1h158.8v49.5h-158.8zM176.5 146.1h48.3v17.7h-48.3z"/>
</g>
<path d="M16 17.1l.2-2 .5 1.4 .9-1.4-.3 2M19.6 15.3a.69 .69 0 0 0-1 0M20.5 15.1l-.2 1.6M21.6 15.1l-.2 1.6" fill="none" stroke="#0000c2" stroke-width=".4"/>
<g fill="none" stroke="#009600" stroke-width=".18">
<path d="M31.7 29.2h11.5M31.7 34.3h11.5M41.9 39.4h1.3M55.9 22.9h10.1v1.2M55.9 20.3v3.8M58.4 22.9v1.2M61 22.9v1.2M63.5 20.3v3.8M76.2 36.8h1.3M76.2 29.2h1.3M76.2 34.3h1.3M76.2 31.8h1.3"/>
<path d="M76.2 39.4h1.3M132.1 22.9h3.8M132.1 33h2.5M133.3 33v3.8h2.6M143.5 22.9h3.8M144.8 33h2.5M146 33v3.8h-2.5M189.2 22.9h1.3M189.2 25.4h1.3M41.9 59.7h1.3M41.9 57.2h1.3M41.9 41.9h1.3"/>
<path d="M41.9 47h1.3M41.9 52.1h1.3M41.9 49.5h1.3M76.2 54.6h1.3M76.2 59.7h1.3M76.2 57.2h1.3M76.2 41.9h1.3M76.2 44.5h1.3M76.2 47h1.3M76.2 52.1h1.3M189.2 48.3h1.3M189.2 50.8h1.3"/>
<path d="M189.2 55.9h1.3M189.2 53.3h1.3M189.2 58.4h1.3M41.9 72.4h1.3M41.9 62.2h1.3M41.9 77.5h1.3M41.9 67.3h1.3M41.9 74.9h1.3M41.9 69.9h1.3M76.2 62.2h1.3M76.2 64.8h1.3M130.8 72.4h1.3"/>
<path d="M132.1 62.2v1.3M132.1 71.1v2.6M147.3 62.2v1.3M147.3 71.1v2.6M189.2 72.4h1.3M189.2 64.8h1.3M189.2 77.5h1.3M189.2 67.3h1.3M189.2 74.9h1.3M189.2 69.9h1.3M189.2 61h1.3M41.9 80h1.3"/>
<path d="M41.9 82.6h1.3M41.9 85.1h1.3M132.1 81.3v1.3M141 97.8h1.2M147.3 81.3v1.3M189.2 96.5h1.3M189.2 99.1h1.3M189.2 94h1.3M189.2 88.9h1.3M189.2 91.4h1.3M189.2 83.8h1.3M189.2 81.3h1.3"/>
<path d="M58.4 102.9v2.5M61 102.9v1.2h-2.6M141 102.9h1.2M141 100.3h1.2M141 105.4h1.2M151.1 111.8h16.5M151.1 114.3h16.5M189.2 109.2h1.3M189.2 101.6h1.3M189.2 106.7h1.3M22.9 124.5h45.7M22.9 123.2v2.5"/>
<path d="M22.9 133.4v2.5M33 124.5v1.2M33 133.4v1.2M43.2 124.5v1.2M43.2 133.4v1.2M53.3 124.5v1.2M53.3 133.4v1.2M63.5 124.5v1.2M63.5 133.4v1.2M76.2 124.5h15.2M81.3 124.5v1.2M81.3 133.4v1.2"/>
<path d="M91.4 123.2v2.5M91.4 133.4v1.2h-68.5M142.2 130.8h1.3M142.2 128.3h1.3M142.2 124.5h1.3M142.2 121.9h1.3M175.3 130.8h15.2M175.3 128.3h15.2M175.3 124.5h15.2M175.3 121.9h15.2M175.3 133.4h15.2M271.8 133.4h-29.2v1.2"/>
<path d="M48.3 154.9v2.6M48.3 156.2h21.5M58.4 156.2v1.3M68.6 156.2v1.3M85.1 156.2h27.9M86.4 156.2v1.3M96.5 156.2v1.3M106.7 154.9v2.6M120.6 156.2h5.1v1.3M190.5 157.5v1.3M229.9 148.6h24.1M229.9 143.5h24.1"/>
<path d="M242.6 142.2v7.7M242.6 157.5v1.3M252.7 143.5v6.4M252.7 157.5v1.3M264.2 148.6h7.6M264.2 143.5h7.6M48.3 179.1h21.5M48.3 165.1v1.3h77.4v-1.3M48.3 177.8v2.5M58.4 165.1v1.3M58.4 179.1v1.2M68.6 165.1v1.3"/>
<path d="M68.6 179.1v1.2M77.5 163.8v2.6M85.1 179.1h27.9M86.4 165.1v1.3M86.4 179.1v1.2M96.5 165.1v1.3M96.5 179.1v1.2M106.7 165.1v1.3M106.7 177.8v2.5M120.6 179.1h5.1v1.2M48.3 188v2.5M58.4 188v1.2"/>
<path d="M68.6 188v1.2M77.5 186.7v2.5M86.4 188v1.2M96.5 188v1.2M106.7 188v1.2M125.7 188v1.2h-77.4"/>
</g>
<path d="M196.2 156.9l1.3 1.2M197.5 156.9l-1.3 1.2M202.6 156.9l1.2 1.2M203.8 156.9l-1.2 1.2M208.9 156.9l1.3 1.2M210.2 156.9l-1.3 1.2" fill="none" stroke="#000084" stroke-width=".18"/>
<path d="M75.2 31.3h.7M75.2 54.2h.7M44.7 69.4h.7M44.7 82.1h.7" fill="none" stroke="#a90000" stroke-width=".18"/>
<g fill="#009600" stroke="#009600" stroke-width=".18">
<circle cx="91.4" cy="124.5" r=".46"/>
<circle cx="81.3" cy="124.5" r=".46"/>
<circle cx="81.3" cy="134.6" r=".46"/>
<circle cx="63.5" cy="124.5" r=".46"/>
<circle cx="58.4" cy="104.1" r=".46"/>
<circle cx="63.5" cy="134.6" r=".46"/>
<circle cx="33" cy="134.6" r=".46"/>
<circle cx="33" cy="124.5" r=".46"/>
<circle cx="22.9" cy="124.5" r=".46"/>
<circle cx="53.3" cy="134.6" r=".46"/>
<circle cx="43.2" cy="134.6" r=".46"/>
<circle cx="53.3" cy="124.5" r=".46"/>
<circle cx="43.2" cy="124.5" r=".46"/>
<circle cx="22.9" cy="134.6" r=".46"/>
<circle cx="61" cy="22.9" r=".46"/>
<circle cx="58.4" cy="22.9" r=".46"/>
<circle cx="55.9" cy="22.9" r=".46"/>
<circle cx="86.4" cy="166.4" r=".46"/>
<circle cx="86.4" cy="156.2" r=".46"/>
<circle cx="68.6" cy="156.2" r=".46"/>
<circle cx="77.5" cy="166.4" r=".46"/>
<circle cx="96.5" cy="166.4" r=".46"/>
<circle cx="96.5" cy="156.2" r=".46"/>
<circle cx="58.4" cy="179.1" r=".46"/>
<circle cx="48.3" cy="179.1" r=".46"/>
<circle cx="68.6" cy="189.2" r=".46"/>
<circle cx="77.5" cy="189.2" r=".46"/>
<circle cx="86.4" cy="189.2" r=".46"/>
<circle cx="58.4" cy="189.2" r=".46"/>
<circle cx="48.3" cy="189.2" r=".46"/>
<circle cx="68.6" cy="179.1" r=".46"/>
<circle cx="58.4" cy="166.4" r=".46"/>
<circle cx="58.4" cy="156.2" r=".46"/>
<circle cx="68.6" cy="166.4" r=".46"/>
<circle cx="48.3" cy="156.2" r=".46"/>
<circle cx="146" cy="33" r=".46"/>
<circle cx="132.1" cy="72.4" r=".46"/>
<circle cx="133.3" cy="33" r=".46"/>
<circle cx="106.7" cy="156.2" r=".46"/>
<circle cx="252.7" cy="143.5" r=".46"/>
<circle cx="242.6" cy="148.6" r=".46"/>
<circle cx="96.5" cy="189.2" r=".46"/>
<circle cx="106.7" cy="166.4" r=".46"/>
<circle cx="86.4" cy="179.1" r=".46"/>
<circle cx="96.5" cy="179.1" r=".46"/>
<circle cx="106.7" cy="189.2" r=".46"/>
<circle cx="106.7" cy="179.1" r=".46"/>
</g>
<g font-size="2.8" fill="#0000c2">
<text x="15.2" y="18.2">MCU</text>
<text x="15.2" y="115.3">MCU</text>
<text x="23.9" y="115.3">Decoupling</text>
<text x="227.3" y="128">RCC</text>
<text x="235.7" y="128">Circuitry</text>
<text x="15.2" y="145.8">Power</text>
<text x="176.5" y="145.8">Mounting</text>
<text x="192.3" y="145.8">Holes</text>
</g>
<g font-size="2.8" fill="#840000">
<text x="178" y="190.9">Title:</text>
<text x="187.7" y="190.9">Chao</text>
<text x="197.4" y="190.9">Recruit</text>
</g>
<g font-size="2.5" fill="#0000c2">
<text x="229.9" y="22.3">Recruits</text>
<text x="242.3" y="22.3">in</text>
<text x="246.3" y="22.3">National</text>
<text x="259" y="22.3">Service,</text>
<text x="229.9" y="25.2">colloquially</text>
<text x="229.9" y="28.1">&quot;Chao</text>
<text x="239.4" y="28.1">Recruits&quot;,</text>
<text x="247" y="25.2">referred</text>
<text x="254.1" y="28.1">are</text>
<text x="259.1" y="25.2">to</text>
<text x="259.8" y="28.1">regarded</text>
<text x="263.2" y="25.2">as</text>
<text x="273.1" y="28.1">as</text>
<text x="229.9" y="31">the</text>
<text x="229.9" y="33.9">Singapore</text>
<text x="235.5" y="31">most</text>
<text x="243.5" y="31">protected</text>
<text x="244.7" y="33.9">Army.</text>
<text x="253.5" y="33.9">Holding</text>
<text x="257.7" y="31">assets</text>
<text x="265.1" y="33.9">no</text>
<text x="267.7" y="31">of</text>
<text x="269.9" y="33.9">rank</text>
<text x="271.8" y="31">the</text>
<text x="229.9" y="36.8">and</text>
<text x="229.9" y="39.7">they</text>
<text x="236.2" y="36.8">bearing</text>
<text x="236.9" y="39.7">are</text>
<text x="242.7" y="39.7">frequently</text>
<text x="247.7" y="36.8">no</text>
<text x="252.4" y="36.8">responsibilities,</text>
<text x="257.6" y="39.7">labeled</text>
<text x="229.9" y="42.6">&quot;the</text>
<text x="229.9" y="45.5">mandating</text>
<text x="236.9" y="42.6">lowest</text>
<text x="245.4" y="45.5">that</text>
<text x="246.9" y="42.6">lifeform.&quot;</text>
<text x="252.2" y="45.5">they</text>
<text x="259.2" y="45.5">perform</text>
<text x="261.1" y="42.6">Thus,</text>
<text x="271.1" y="45.5">every</text>
<text x="229.9" y="48.4">task</text>
<text x="236.9" y="48.4">given</text>
<text x="245.4" y="48.4">to</text>
<text x="249.5" y="48.4">them.</text>
<text x="229.9" y="57.5">Just</text>
<text x="236.8" y="57.5">like</text>
<text x="243.1" y="57.5">a Chao</text>
<text x="254.3" y="57.5">Recruit,</text>
<text x="266.2" y="57.5">this</text>
<text x="272.6" y="57.5">board</text>
<text x="229.9" y="60.4">is</text>
<text x="229.9" y="63.3">required.</text>
<text x="233.7" y="60.4">designed</text>
<text x="243.3" y="63.3">Additionally,</text>
<text x="247" y="60.4">to</text>
<text x="251.2" y="60.4">do</text>
<text x="255.9" y="60.4">many</text>
<text x="261.3" y="63.3">its</text>
<text x="264.4" y="60.4">tasks</text>
<text x="266.1" y="63.3">ports</text>
<text x="272.9" y="60.4">as</text>
<text x="274.4" y="63.3">are</text>
<text x="229.9" y="66.2">protected</text>
<text x="244" y="66.2">from</text>
<text x="251.7" y="66.2">ESD and</text>
<text x="264.6" y="66.2">overvoltage.</text>
</g>
<g font-size="2.1" fill="#840000">
<text x="178" y="172">Licensed</text>
<text x="178" y="169">https://github.com/scott-cjx/Chao-Recruit</text>
<text x="189" y="172">to</text>
<text x="192.5" y="172">Nanyang</text>
<text x="203.3" y="172">Venture</text>
<text x="213" y="172">Formula</text>
<text x="223.4" y="172">for</text>
<text x="227.8" y="172">NVF-2</text>
<text x="178" y="178">License:</text>
<text x="178" y="175">Copyright</text>
<text x="188.4" y="178">CERN-OHL-S-2.0</text>
<text x="200.8" y="175">CJX</text>
<text x="178" y="184">Sheet:</text>
<text x="178" y="181.2">Scott</text>
<text x="185.5" y="181.2">CJX</text>
<text x="178" y="186.7">File:</text>
<text x="184.1" y="186.7">Chao</text>
<text x="191" y="186.7">Recruit.kicad_sch</text>
<text x="178" y="196.9">KiCad</text>
<text x="178" y="194.1">Size:</text>
<text x="184.7" y="194.1">A4</text>
<text x="185.7" y="196.9">E.D.A.</text>
<text x="193.3" y="196.9">8.0.5</text>
<text x="200" y="194.1">Date:</text>
<text x="207" y="194.1">2024-09-29</text>
<text x="263" y="194.3">Rev:</text>
<text x="263" y="196.9">Id:</text>
<text x="267.1" y="196.9">1/4</text>
<text x="269.4" y="194.3">1</text>
</g>
<g font-size="1.8" fill="#840000">
<text x="35" y="11.9">1</text>
<text x="85" y="11.9">2</text>
<text x="135" y="11.9">3</text>
<text x="185" y="11.9">4</text>
<text x="235" y="11.9">5</text>
<text x="285" y="11.9">6</text>
<text x="10.3" y="35.9">A</text>
<text x="285.3" y="35.9">A</text>
<text x="10.3" y="85.9">B</text>
<text x="285.3" y="85.9">B</text>
<text x="10.3" y="135.9">C</text>
<text x="285.3" y="135.9">C</text>
<text x="10.3" y="185.9">D</text>
<text x="285.3" y="185.9">D</text>
<text x="35" y="199.9">1</text>
<text x="85" y="199.9">2</text>
<text x="135" y="199.9">3</text>
<text x="185" y="199.9">4</text>
<text x="235" y="199.9">5</text>
<text x="285" y="199.9">6</text>
</g>
<g font-size="1.8" fill="#006464">
<text x="53.2" y="17.4">+3V3</text>
<text x="61" y="17.4">VDDA</text>
<text x="125.7" y="23.7">VCC</text>
<text x="137.2" y="21.2">F101</text>
<text x="149.9" y="23.7">VCC_{F}</text>
<text x="177.5" y="23.7">VBUS_{USB1}</text>
<text x="190.5" y="19.6">HMI</text>
<text x="192" y="23.7">VBUS_{USB1}</text>
<text x="177.5" y="26.3">VBUS_{USB2}</text>
<text x="192" y="26.3">VBUS_{USB2}</text>
<text x="46.2" y="35.2">BOOT0</text>
<text x="46.2" y="30.1">NRST</text>
<text x="56.7" y="31.8" transform="rotate(-90 56.7 31.8)">VBAT</text>
<text x="59.3" y="31" transform="rotate(-90 59.3 31)">VDD</text>
<text x="61.8" y="31" transform="rotate(-90 61.8 31)">VDD</text>
<text x="64.4" y="32.1" transform="rotate(-90 64.4 32.1)">VDDA</text>
<text x="66.9" y="34.2" transform="rotate(-90 66.9 34.2)">VDDIO2</text>
<text x="69.4" y="30.1">PA0</text>
<text x="69.4" y="32.6">PA1</text>
<text x="69.4" y="35.2">PA2</text>
<text x="120.4" y="33.9">VBUS_{USB1}</text>
<text x="136.7" y="30.1">JP101</text>
<text x="149.9" y="33.9">+5V</text>
<text x="46.2" y="40.2">PF0</text>
<text x="69.4" y="37.7">PA3</text>
<text x="69.4" y="40.2">PA4</text>
<text x="133.3" y="39">D101</text>
<text x="142.2" y="39">D</text>
<text x="46.2" y="47.9">PC13</text>
<text x="46.2" y="42.8">PF1</text>
<text x="69.4" y="42.8">PA5</text>
<text x="69.4" y="45.3">PA6</text>
<text x="69.4" y="47.9">PA7</text>
<text x="46.2" y="50.4">PC14</text>
<text x="46.2" y="52.9">PC15</text>
<text x="69.4" y="50.4">PA8</text>
<text x="69.4" y="52.9">PA9</text>
<text x="192" y="49.1">MOS1_CTRL_MCU</text>
<text x="192" y="51.7">MOS2_CTRL_MCU</text>
<text x="46.2" y="58">PB0</text>
<text x="68.2" y="55.5">PA10</text>
<text x="68.2" y="58">PA11</text>
<text x="129.7" y="59.3">VCC_{F}</text>
<text x="144.9" y="59.3">VCC_{F}</text>
<text x="192" y="59.3">MOS5_CTRL_MCU</text>
<text x="192" y="54.2">MOS3_CTRL_MCU</text>
<text x="192" y="56.7">MOS4_CTRL_MCU</text>
<text x="46.2" y="60.6">PB1</text>
<text x="46.2" y="63.1">PB2</text>
<text x="46.2" y="65.6">PB3</text>
<text x="68.2" y="60.6">PA12</text>
<text x="68.2" y="63.1">PA13</text>
<text x="68.2" y="65.6">PA14</text>
<text x="192" y="65.6">DIG_IN1</text>
<text x="192" y="61.8">MOS6_CTRL_MCU</text>
<text x="46.2" y="68.2">PB4</text>
<text x="46.2" y="70.7">PB5</text>
<text x="68.2" y="68.2">PA15</text>
<text x="133.4" y="66.9">R101</text>
<text x="133.4" y="69.4">10k</text>
<text x="149.9" y="66.9">R102</text>
<text x="149.9" y="69.4">4k7</text>
<text x="192" y="70.7">DIG_IN3</text>
<text x="192" y="68.2">DIG_IN2</text>
<text x="46.2" y="73.3">PB6</text>
<text x="46.2" y="75.8">PB7</text>
<text x="133.4" y="77.1">R103</text>
<text x="192" y="75.8">DIG_IN5</text>
<text x="192" y="73.3">DIG_IN4</text>
<text x="46.2" y="83.4">PB10</text>
<text x="46.2" y="78.3">PB8</text>
<text x="46.2" y="80.9">PB9</text>
<text x="133.4" y="79.6">1k</text>
<text x="149.8" y="78.3">D103</text>
<text x="192" y="82.1">ANA1_MCU</text>
<text x="192" y="78.3">DIG_IN6</text>
<text x="46.2" y="86">PB11</text>
<text x="46.2" y="88.5">PB12</text>
<text x="192" y="89.8">STATUS_LED1_MCU</text>
<text x="192" y="84.7">ANA2_MCU</text>
<text x="46.2" y="91">PB13</text>
<text x="46.2" y="93.6">PB14</text>
<text x="144.9" y="92.3">J101</text>
<text x="145.3" y="94.8">SWD</text>
<text x="192" y="94.8">USR_LED1_MCU</text>
<text x="192" y="92.3">STATUS_LED2_MCU</text>
<text x="46.2" y="96.1">PB15</text>
<text x="59.3" y="99.8" transform="rotate(-90 59.3 99.8)">VSS</text>
<text x="61.8" y="99.8" transform="rotate(-90 61.8 99.8)">VSSA</text>
<text x="133.1" y="98.7">+3V3</text>
<text x="192" y="97.4">USR_LED2_MCU</text>
<text x="192" y="99.9">USR_BTN1_MCU</text>
<text x="63.2" y="103.7">U101</text>
<text x="63.2" y="106.3">STM32F072C8T6</text>
<text x="192" y="102.5">USR_BTN2_MCU</text>
<text x="192" y="107.5">USB1_MCU_D-</text>
<text x="192" y="110.1">USB1_MCU_D+</text>
<text x="70" y="119">L101</text>
<text x="143.5" y="118.7">Communications</text>
<text x="20.2" y="120.2">+3V3</text>
<text x="63.8" y="121.5">CBG160808U121T</text>
<text x="89" y="120.2">VDDA</text>
<text x="145" y="122.8">CAN_TX</text>
<text x="145" y="125.3">CAN_RX</text>
<text x="164.8" y="122.8">USB2_D-</text>
<text x="164.8" y="125.3">USB2_D+</text>
<text x="192" y="125.3">USB2_D+</text>
<text x="192" y="122.8">USB2_D-</text>
<text x="25.4" y="129.1">C101</text>
<text x="25.4" y="131.7">100n</text>
<text x="35.6" y="129.1">C102</text>
<text x="35.6" y="131.7">100n</text>
<text x="45.7" y="129.1">C103</text>
<text x="45.7" y="131.7">100n</text>
<text x="55.9" y="129.1">C104</text>
<text x="55.9" y="131.7">100n</text>
<text x="66" y="129.1">C105</text>
<text x="66" y="131.7">10u</text>
<text x="73.6" y="129.1">C106</text>
<text x="75" y="131.7">10u</text>
<text x="83.8" y="129.1">C107</text>
<text x="83.9" y="131.7">100n</text>
<text x="145" y="129.1">USB2_UART_TX_MCU</text>
<text x="145" y="131.7">USB2_UART_RX_MCU</text>
<text x="167.6" y="129.1">CAN_H</text>
<text x="167.9" y="131.7">CAN_L</text>
<text x="192" y="129.1">CAN_H</text>
<text x="192" y="131.7">CAN_L</text>
<text x="158.6" y="134.2">CAN_H_{TERMINATED}</text>
<text x="192" y="134.2">CAN_H_{TERMINATED}</text>
<text x="274.3" y="134.2">+3V3</text>
<text x="245.1" y="138">R104</text>
<text x="245.1" y="140.6">10k</text>
<text x="262.2" y="143.1">SW101</text>
<text x="262.2" y="148.2">SW102</text>
<text x="274.3" y="144.4">+3V3</text>
<text x="46.2" y="152">+5V</text>
<text x="70.8" y="153.3">AMS1117-3.3</text>
<text x="74.9" y="150.7">U102</text>
<text x="104" y="152">+3V3</text>
<text x="114.3" y="154.5">R106</text>
<text x="187.9" y="150.7">H101</text>
<text x="194.3" y="150.7">H102</text>
<text x="200.6" y="150.7">H103</text>
<text x="207" y="150.7">H104</text>
<text x="245.1" y="153.3">C108</text>
<text x="245.1" y="155.8">100n</text>
<text x="255.3" y="153.3">R105</text>
<text x="255.3" y="155.8">10k</text>
<text x="34.6" y="160.9">CESD12VD3</text>
<text x="50.8" y="160.9">C109</text>
<text x="60.9" y="160.9">C110</text>
<text x="72.9" y="157.1">VI</text>
<text x="78.3" y="160.8" transform="rotate(-90 78.3 160.8)">GND</text>
<text x="79.4" y="157.1">VO</text>
<text x="88.9" y="160.9">C111</text>
<text x="99.1" y="160.9">C112</text>
<text x="109.2" y="160.9">CESD3V3D3ZA</text>
<text x="115" y="157.1">4k7</text>
<text x="40.6" y="163.4">D106</text>
<text x="50.9" y="163.4">100n</text>
<text x="62.3" y="163.4">10u</text>
<text x="88.9" y="163.4">10u</text>
<text x="99.1" y="163.4">100n</text>
<text x="109.2" y="163.4">D107</text>
<text x="128.3" y="162.2">D108</text>
<text x="74.9" y="173.6">U103</text>
<text x="45.9" y="174.9">VCC_{F}</text>
<text x="70.8" y="176.1">AMS1117-5.0</text>
<text x="72.9" y="179.9">VI</text>
<text x="79.4" y="179.9">VO</text>
<text x="104.6" y="174.9">+5V</text>
<text x="114.3" y="177.4">R107</text>
<text x="115" y="179.9">4k7</text>
<text x="34.6" y="183.7">CESD12VD3</text>
<text x="50.8" y="183.7">C113</text>
<text x="60.9" y="183.7">C114</text>
<text x="78.3" y="183.6" transform="rotate(-90 78.3 183.6)">GND</text>
<text x="88.9" y="183.7">C115</text>
<text x="99.1" y="183.7">C116</text>
<text x="109.2" y="183.7">CESD5V0D3ZA</text>
<text x="128.3" y="185">D111</text>
<text x="40.6" y="186.3">D109</text>
<text x="50.9" y="186.3">100n</text>
<text x="62.3" y="186.3">10u</text>
<text x="88.9" y="186.3">10u</text>
<text x="99.1" y="186.3">100n</text>
<text x="109.2" y="186.3">D110</text>
</g>
<g font-size="1.8" fill="#0f0f0f">
<text x="31.7" y="28.9">NRST</text>
<text x="31.7" y="33.9">BOOT0</text>
<text x="151.1" y="111.4">USB1_MCU_D+</text>
<text x="151.1" y="114">USB1_MCU_D-</text>
<text x="178.9" y="121.6">USB2_D-</text>
<text x="178.9" y="124.1">USB2_D+</text>
<text x="229.9" y="143.2">BOOT0</text>
<text x="229.9" y="148.2">NRST</text>
</g>
<g font-size="1.8" fill="#a90000">
<text x="43.7" y="29">7</text>
<text x="55.6" y="26.1" transform="rotate(-90 55.6 26.1)">1</text>
<text x="58.2" y="26.7" transform="rotate(-90 58.2 26.7)">24</text>
<text x="60.7" y="26.7" transform="rotate(-90 60.7 26.7)">48</text>
<text x="63.2" y="26.1" transform="rotate(-90 63.2 26.1)">9</text>
<text x="65.8" y="26.7" transform="rotate(-90 65.8 26.7)">36</text>
<text x="73.6" y="29">10</text>
<text x="43.1" y="34">44</text>
<text x="73.6" y="31.5">11</text>
<text x="73.6" y="34">12</text>
<text x="43.7" y="39.1">5</text>
<text x="43.7" y="41.7">6</text>
<text x="73.6" y="36.6">13</text>
<text x="73.6" y="39.1">14</text>
<text x="73.6" y="41.7">15</text>
<text x="43.7" y="46.7">2</text>
<text x="73.6" y="44.2">16</text>
<text x="73.6" y="46.7">17</text>
<text x="43.7" y="49.3">3</text>
<text x="43.7" y="51.8">4</text>
<text x="73.6" y="49.3">29</text>
<text x="73.6" y="51.8">30</text>
<text x="43.1" y="56.9">18</text>
<text x="43.1" y="59.4">19</text>
<text x="73.6" y="54.4">31</text>
<text x="73.6" y="56.9">32</text>
<text x="73.6" y="59.4">33</text>
<text x="43.1" y="62">20</text>
<text x="43.1" y="64.5">39</text>
<text x="73.6" y="62">34</text>
<text x="73.6" y="64.5">37</text>
<text x="43.1" y="67.1">40</text>
<text x="43.1" y="69.6">41</text>
<text x="73.6" y="67.1">38</text>
<text x="43.1" y="72.1">42</text>
<text x="43.1" y="74.7">43</text>
<text x="43.1" y="77.2">45</text>
<text x="43.1" y="82.3">21</text>
<text x="43.1" y="79.8">46</text>
<text x="43.1" y="84.8">22</text>
<text x="43.1" y="87.4">25</text>
<text x="43.1" y="89.9">26</text>
<text x="43.1" y="92.5">27</text>
<text x="43.1" y="95">28</text>
<text x="143.4" y="97.5">1</text>
<text x="143.4" y="100.1">2</text>
<text x="58.2" y="102.9" transform="rotate(-90 58.2 102.9)">23</text>
<text x="60.7" y="102.3" transform="rotate(-90 60.7 102.3)">8</text>
<text x="143.4" y="102.6">3</text>
<text x="143.4" y="105.2">4</text>
<text x="70.4" y="156">3</text>
<text x="83.1" y="156">2</text>
<text x="77.2" y="163.3" transform="rotate(-90 77.2 163.3)">1</text>
<text x="70.4" y="178.8">3</text>
<text x="83.1" y="178.8">2</text>
<text x="77.2" y="186.1" transform="rotate(-90 77.2 186.1)">1</text>
</g>
<g font-size="1.8" fill="#725600">
<text x="78.9" y="30.1">ANA1_MCU-PA0</text>
<text x="78.9" y="32.6">ANA2_MCU-PA1</text>
<text x="78.9" y="35.2">MOS1_CTRL_MCU-PA2</text>
<text x="20.5" y="40.2">USR_BTN1_MCU-PF0</text>
<text x="78.9" y="40.2">MOS3_CTRL_MCU-PA4</text>
<text x="78.9" y="37.7">MOS2_CTRL_MCU-PA3</text>
<text x="19.3" y="47.9">USR_LED1_MCU-PC13</text>
<text x="20.5" y="42.8">USR_BTN2_MCU-PF1</text>
<text x="78.9" y="47.9">MOS6_CTRL_MCU-PA7</text>
<text x="78.9" y="45.3">MOS5_CTRL_MCU-PA6</text>
<text x="78.9" y="42.8">MOS4_CTRL_MCU-PA5</text>
<text x="16.3" y="52.9">STATUS_LED2_MCU-PC15</text>
<text x="19.3" y="50.4">USR_LED2_MCU-PC14</text>
<text x="78.9" y="52.9">USB2_UART_TX_MCU-PA9</text>
<text x="166.7" y="49.1">MOS1_CTRL_MCU-PA2</text>
<text x="166.7" y="51.7">MOS2_CTRL_MCU-PA3</text>
<text x="24" y="58">V_{SENSE}_MCU-PB0</text>
<text x="78.9" y="58">USB1_MCU-PA11_D-</text>
<text x="78.9" y="55.5">USB2_UART_RX_MCU-PA10</text>
<text x="166.7" y="59.3">MOS5_CTRL_MCU-PA6</text>
<text x="166.7" y="54.2">MOS3_CTRL_MCU-PA4</text>
<text x="166.7" y="56.7">MOS4_CTRL_MCU-PA5</text>
<text x="33" y="63.1">DIG_IN2</text>
<text x="33" y="60.6">DIG_IN1</text>
<text x="78.9" y="63.1">SWDIO-PA13</text>
<text x="78.9" y="60.6">USB1_MCU-PA12_D+</text>
<text x="78.9" y="65.6">SWCLK-PA14</text>
<text x="166.7" y="61.8">MOS6_CTRL_MCU-PA7</text>
<text x="180.3" y="65.6">DIG_IN1</text>
<text x="180.3" y="70.7">DIG_IN3</text>
<text x="180.3" y="68.2">DIG_IN2</text>
<text x="17.5" y="75.8">STATUS_LED1_MCU-PB7</text>
<text x="112.9" y="73.3">V_{SENSE}_MCU-PB0</text>
<text x="180.3" y="73.3">DIG_IN4</text>
<text x="180.3" y="75.8">DIG_IN5</text>
<text x="22.8" y="80.9">CAN_RX_MCU-PB9</text>
<text x="23.1" y="78.3">CAN_TX_MCU-PB8</text>
<text x="33" y="83.4">DIG_IN3</text>
<text x="172.7" y="82.1">ANA1_MCU-PA0</text>
<text x="180.3" y="78.3">DIG_IN6</text>
<text x="33" y="86">DIG_IN4</text>
<text x="164.8" y="89.8">STATUS_LED1_MCU-PB7</text>
<text x="172.7" y="84.7">ANA2_MCU-PA1</text>
<text x="163.6" y="92.3">STATUS_LED2_MCU-PC15</text>
<text x="166.6" y="94.8">USR_LED1_MCU-PC13</text>
<text x="34.3" y="96.1">DIG_IN5</text>
<text x="127.1" y="101.2">SWDIO-PA13</text>
<text x="166.6" y="97.4">USR_LED2_MCU-PC14</text>
<text x="167.9" y="99.9">USR_BTN1_MCU-PF0</text>
<text x="126.7" y="103.7">SWCLK-PA14</text>
<text x="167.4" y="107.5">USB1_MCU-PA11_D-</text>
<text x="167.9" y="102.5">USR_BTN2_MCU-PF1</text>
<text x="167.4" y="110.1">USB1_MCU-PA12_D+</text>
<text x="169.1" y="112.6">USB1_MCU-PA11_D-</text>
<text x="169.1" y="115.2">USB1_MCU-PA12_D+</text>
<text x="123.1" y="125.3">CAN_RX_MCU-PB9</text>
<text x="123.4" y="122.8">CAN_TX_MCU-PB8</text>
<text x="115.1" y="131.7">USB2_UART_RX_MCU-PA10</text>
<text x="116.6" y="129.1">USB2_UART_TX_MCU-PA9</text>
<text x="143.5" y="138.2">File:</text>
<text x="148.7" y="138.2">Communications.kicad_sch</text>
<text x="190.5" y="138.2">File:</text>
<text x="195.7" y="138.2">HMI.kicad_sch</text>
</g>
<g font-size="1.8" fill="#0000c2">
<text x="243.8" y="133.1">~{NRST}</text>
<text x="249.8" y="133.1">Debounce</text>
<text x="256.5" y="137.4">BOOT0</text>
<text x="256.5" y="139.5">Default</text>
<text x="264.5" y="139.5">Pull-Down</text>
</g>
</svg>
